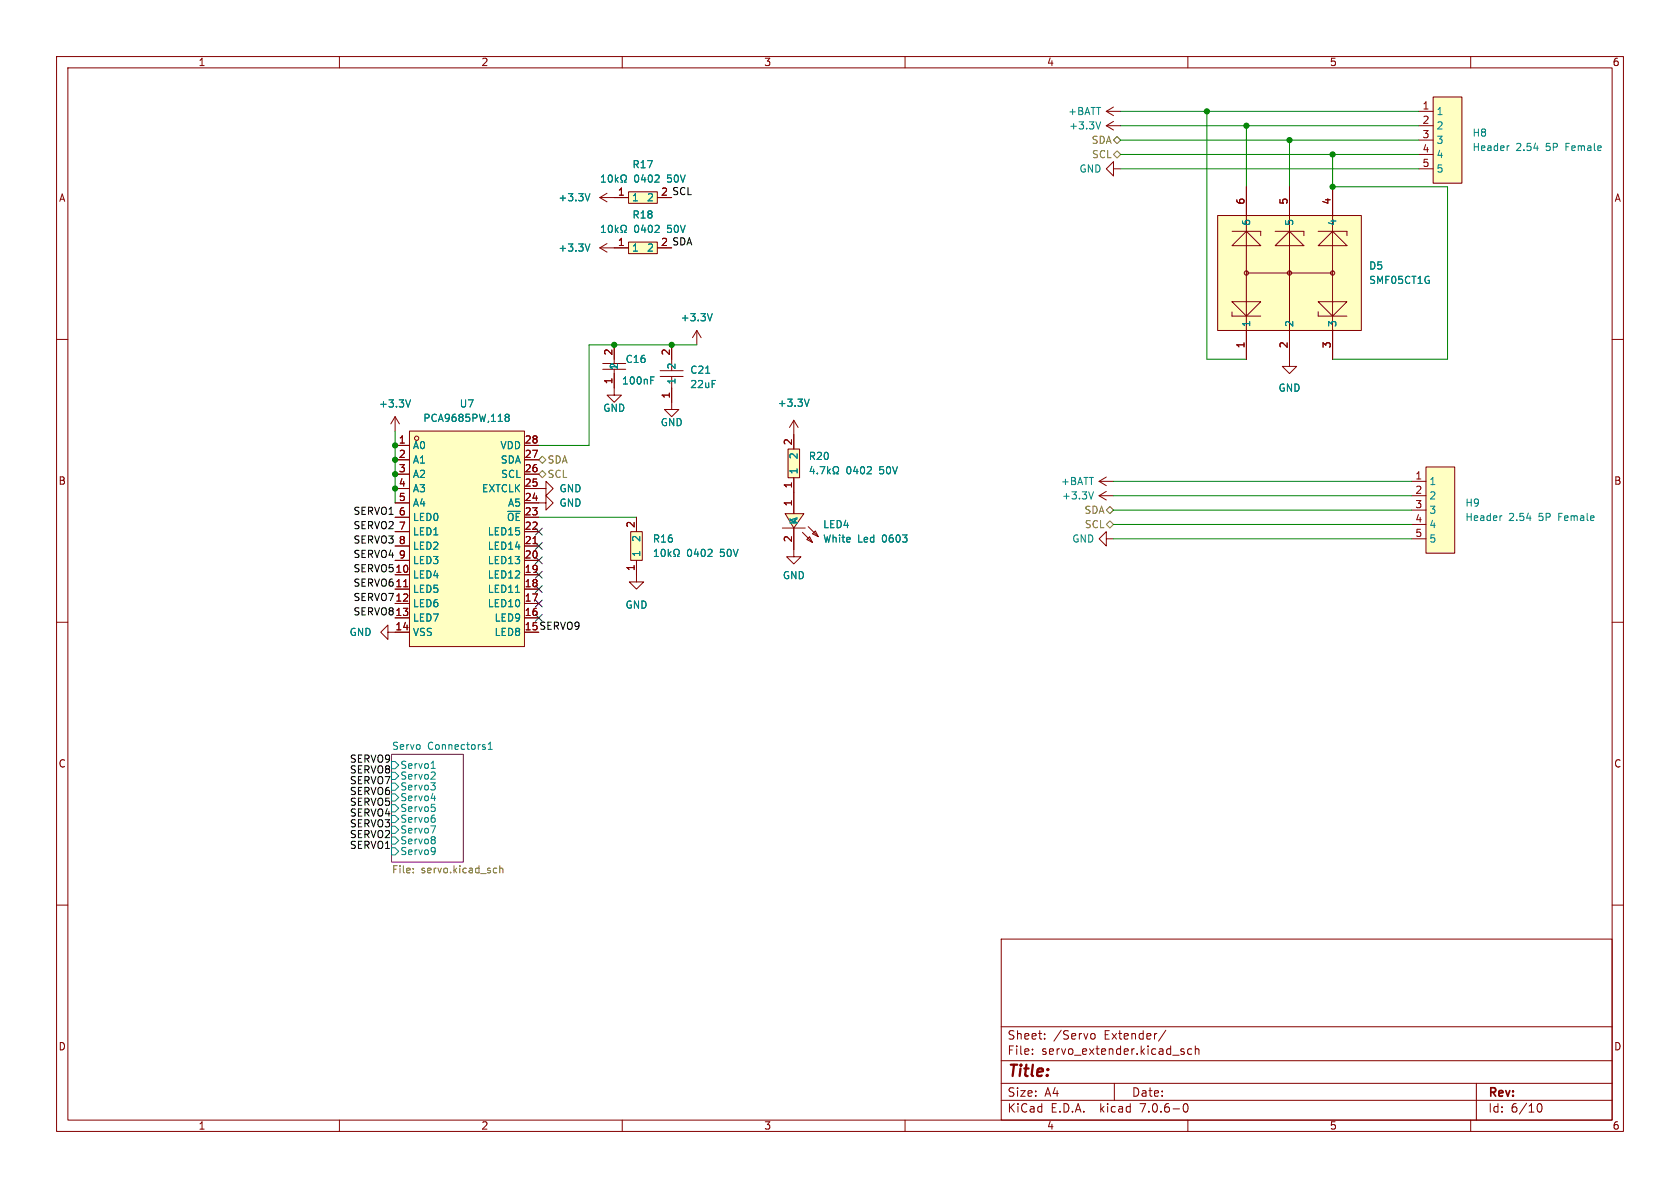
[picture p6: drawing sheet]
<svg xmlns="http://www.w3.org/2000/svg" width="297mm" height="210mm" viewBox="0 0 297 210" stroke-linecap="round" stroke-linejoin="round" font-family="sans-serif">
<g fill="none" stroke="#840000" stroke-width=".18">
<path d="M10 10h277v190h-277zM12 12h273v186h-273zM60 10v2M110 10v2M160 10v2M195.6 19.7l1.2 .7M195.6 19.7h2.5M196.8 18.9l-1.2 .8M210 10v2M260 10v2M195.6 22.2l1.2 .8M195.6 22.2h2.5"/>
<path d="M196.8 29.8v-1.2l-1.2 1.2 1.2 1.3v-1.3h1.3M196.8 21.5l-1.2 .7M10 60h2M285 60h2M69.8 73.7l-.7 1.2M69.8 73.7v2.5M69.8 73.7l.8 1.2M69.8 78.7h2.6M72.4 76.2h20.3v38.1h-20.3zM92.7 78.7h2.5M228 63.5v1.3h1.2l-1.2 1.2-1.3-1.2h1.3M69.8 81.3h2.6"/>
<path d="M69.8 99.1h2.6M69.8 96.5h2.6M69.8 94h2.6M69.8 91.4h2.6M69.8 88.9h2.6M69.8 86.4h2.6M69.8 83.8h2.6M92.7 88.9h3.8v-1.3l1.3 1.3-1.3 1.3v-1.3M92.7 86.4h3.8v-1.3l1.3 1.3-1.3 1.2v-1.2M92.7 81.3h2.5M92.7 99.1h2.5M92.7 96.5h2.5"/>
<path d="M92.7 94h2.5M92.7 91.4h2.5M92.7 83.8h2.5M94.2 96.1h.7M249.6 85.1h2.5M249.6 87.6h2.5M249.6 90.2h2.5M249.6 92.7h2.5M249.6 95.3h2.5M252.1 82.6h5.1v15.2h-5.1zM10 110h2M68.6 111.8v-1.3l-1.3 1.3 1.3 1.2v-1.2h3.8"/>
<path d="M69.8 101.6h2.6M69.8 104.1h2.6M69.8 106.7h2.6M69.8 109.2h2.6M71.4 103.7h.7M92.7 101.6h2.5M92.7 104.1h2.5M92.7 106.7h2.5M92.7 109.2h2.5M285 110h2M10 160h2M285 160h2"/>
<path d="M177 166h108v32h-108zM60 198v2M110 198v2M160 198v2M177 194.5h108M177 191.5h108M177 187.5h108M177 181.5h108M182.5 186.3v.1M182.5 185.5v.1M184.7 183.6v.1M184.7 182.8v.1"/>
<path d="M192.9 182.8l.4-.1 .3 .3v.4l-.1 .2-.4 .1-.2-.1M197 191.5v3M206.1 182.1l-1.3 2M208.8 185.8l.4 .1 .2 .2-.1 .2-.4 .1M208.8 185.5h.5M209.3 195.2l.2-.1a.81 .81 0 0 1 .6 .6 .81 .81 0 0 1-.3 .8l-.1 .1a.81 .81 0 0 1-.4-1.4zM210 198v2M210.7 185.5l-.5-.1-.2 .3v.4l.1 .2h.6M211.3 185.5l.2-.1 .4 .1 .1 .9M211.3 184.9v1.5M260 198v2M261 191.5v6.5"/>
<path d="M271.7 195.7l.2-.5 .2-.1a.8 .8 0 0 1 .5 .7 .8 .8 0 0 1-.5 .8l-.2-.1-.2-.5"/>
<circle cx="73.7" cy="77.5" r=".38"/>
</g>
<path d="M69.2 133.4h12.7v19h-12.7z" fill="#fff" stroke="#fff" stroke-width=".18"/>
<path d="M69.2 133.4h12.7v19h-12.7z" fill="none" stroke="#840084" stroke-width=".18"/>
<g fill="none" stroke="#008484" stroke-width=".18">
<path d="M194.6 21.5l-.4 1.3M72.6 70.7l-.5 1.3M89.5 73.8l-.2-.3 .2-.3h.3l.2 .3-.2 .3M89.5 73.8l-.2 .2 .1 .4 .1 .1 .4-.1 .1-.1v-.4l-.2-.1M89.5 73.8h.3M265.5 91.2h-.2M91.1 104.7h.8M69.2 134.6h.6l.7 .7-.7 .6h-.6zM69.2 138.4h.6l.7 .7-.7 .6h-.6zM69.2 136.5h.6l.7 .7-.7 .6h-.6zM76.2 138.4h.7l-.4 .5M76.2 135.8h.7"/>
<path d="M76.5 134.7l.1-.1v1.2M76.7 136.5l.2 .2v.3l-.7 .7h.7M76.8 138.9l.1 .2-.1 .5M86.3 132.5h.7M86.3 131.6l.4-.4v1.3M69.2 148h.6l.7 .6-.7 .6h-.6zM69.2 149.9h.6l.7 .6-.7 .6h-.6zM69.2 140.3h.6l.7 .7-.7 .6h-.6zM69.2 142.2h.6l.7 .7-.7 .6h-.6zM69.2 144.1h.6l.7 .7-.7 .6h-.6zM69.2 146.1h.6l.7 .6-.7 .6h-.6zM76.2 146h.8l-.5 1.3"/>
<path d="M76.2 141.1h.8M76.3 142.2h.6M76.8 148l.1 .1-.1 .3M76.8 142.7l.1 .2-.1 .5M76.8 144.6l.1 .2-.1 .5M76.8 148.5l.1 .2-.1 .4M76.8 149.9h.1a1.07 1.07 0 0 1-.1 1.1M76.9 150.3l-.1 .2"/>
</g>
<path d="M73.1 154.2v.1M73.1 153.5v.1M87.5 153.5h.3M87.8 154.2l-.3 .1M88.4 153.6l.1-.1h.3l.1 .8M88.4 153v1.3" fill="none" stroke="#848400" stroke-width=".18"/>
<g fill="#ffffc2" stroke="#ffffc2" stroke-width=".18">
<path d="M72.4 76.2h20.3v38.1h-20.3z"/>
<path d="M252.1 82.6h5.1v15.2h-5.1z"/>
<path d="M215.3 38.1h25.4v20.3h-25.4z"/>
</g>
<g fill="#ffffc2">
<path d="M233 53.3h5.1l-2.5 2.6z"/>
<path d="M217.8 53.3h5.1l-2.6 2.6z"/>
<path d="M233 43.4l2.6-2.5 2.5 2.5z"/>
<path d="M225.4 43.4l2.6-2.5 2.5 2.5z"/>
<path d="M217.8 43.4l2.5-2.5 2.6 2.5z"/>
</g>
<g fill="none" stroke="#840000" stroke-width=".18">
<path d="M250.8 19.7h2.6M253.4 17.1h5v15.3h-5zM106 34.9h5.1M106 34.9l1.3 .8M107.3 34.2l-1.3 .7M111.1 33.9h5.1v2h-5.1zM215.3 38.1h25.4v20.3h-25.4zM220.3 33v30.5M228 33v30.5M235.6 33v30.5M250.8 22.2h2.6M250.8 24.8h2.6"/>
<path d="M250.8 27.3h2.6M250.8 29.8h2.6M106 43.8h5.1M106 43.8l1.3 .8M107.3 43.1l-1.3 .7M111.1 42.8h5.1v2h-5.1zM123.2 58.4l-.8 1.3M123.2 58.4v2.6M123.2 58.4l.8 1.3M217.8 53.3h5.1l-2.6 2.6zM217.8 43.4l2.5-2.5 2.6 2.5zM217.8 55.1v.8h5.1"/>
<path d="M217.8 40.9h5.1v.8M220.3 48h.1M220.3 48.3h15.3M225.4 43.4l2.6-2.5 2.5 2.5zM225.4 40.9h5.1v.8M228 48h.1M233 53.3h5.1l-2.5 2.6zM233 43.4l2.6-2.5 2.5 2.5zM233 55.1v.8h5.1M233 40.9h5.1v.8M235.6 48h.1M106.6 65.3h4"/>
<path d="M106.6 64.3h4M108.6 65.3v4.6h1.3l-1.3 1.2-1.3-1.2h1.3M108.6 61v3.3M118.7 71.1v1.3h1.3l-1.3 1.3-1.2-1.3h1.2M139.3 79.4h2.1v5.1h-2.1zM140.3 76.8v2.6M140.3 97.2v1.2h1.3l-1.3 1.3-1.2-1.3h1.2M140.3 84.5v2.5M194.3 87.6l1.3 .8M194.3 87.6h2.5M194.3 85.1l1.3 .8M194.3 85.1h2.5"/>
<path d="M195.6 95.3v-1.3l-1.3 1.3 1.3 1.2v-1.2h1.2M195.6 86.9l-1.3 .7M195.6 84.3l-1.3 .8"/>
<circle cx="220.3" cy="48.3" r=".38"/>
<circle cx="228" cy="48.3" r=".38"/>
<circle cx="235.6" cy="48.3" r=".38"/>
</g>
<g fill="none" stroke="#008484" stroke-width=".18">
<path d="M104.3 34.2l-.4 1.3M106.3 32.2h.7M106.3 31.3l.4-.4v1.3M107.6 31.1l.2-.2a.68 .68 0 0 1 .5 .7 .68 .68 0 0 1-.5 .6l-.2-.1-.1-.4zM107.6 39.9l.2-.1a.68 .68 0 0 1 .5 .7 .68 .68 0 0 1-.5 .6l-.2-.1-.1-.4zM108.8 30.9v1.3M108.8 39.8v1.3M108.9 31.7l.4 .5M109.3 31.4l-.5 .4M109.8 32.2h.3v-.2a.54 .54 0 0 1-.3-.8 .54 .54 0 0 1 .8-.2 .58 .58 0 0 1-.2 1v.2h.3M115.8 32.2h.7M116.5 31.1v.4"/>
<path d="M116.5 39.9v.5M266.8 25.8h-.2M104.3 43.1l-.4 1.3M106.3 40.2l.4-.4v1.3M106.3 41.1h.7M108.9 40.6l.4 .5M109.3 40.2l-.5 .5M109.8 41.1h.3v-.2a.54 .54 0 0 1-.3-.8 .54 .54 0 0 1 .8-.2 .58 .58 0 0 1-.2 1v.2h.3M115.8 41.1h.7M125.9 55.4l-.4 1.3M115 67.2h.5M115 66.6h.7"/>
<path d="M143.5 82.4l-.3 .9h.8M143.8 82.9v.9M144.5 83.6v.2M145 82.5h.8l-.5 1.3M146.3 82.5v1.3M146.4 83.3l.4 .5M146.8 82.9l-.5 .5M147.3 83.8h.3v-.3a.54 .54 0 0 1-.3-.7 .54 .54 0 0 1 .8-.2 .58 .58 0 0 1-.2 .9v.3h.3M153.3 83.8h.8M154 82.6v.4M193.3 86.9l-.4 1.3"/>
</g>
<g fill="#ffffc2" stroke="#ffffc2" stroke-width=".18">
<path d="M253.4 17.1h5v15.3h-5z"/>
<path d="M111.1 33.9h5.1v2h-5.1z"/>
<path d="M111.1 42.8h5.1v2h-5.1z"/>
<path d="M139.3 79.4h2.1v5.1h-2.1z"/>
</g>
<g fill="#ffffc2">
<path d="M138.8 90.8h3.3l-1.8 2.5z"/>
<path d="M143.6 94.4l.5-.5 .6 1z"/>
<path d="M143.1 94.9l.5 1-1-.5z"/>
</g>
<g fill="none" stroke="#840000" stroke-width=".18">
<path d="M108.6 34.9h2.5M220.3 33v5.1M228 33v5.1M235.6 33v5.1M108.6 43.8h2.5M220.3 58.4v5.1M228 58.4v5.1M235.6 58.4v5.1M69.8 78.7h2.6M92.7 78.7h2.5M108.6 61v2.5M108.6 66v2.6"/>
<path d="M116.7 66.6h4.1M116.7 65.5h4.1M118.7 61v4.5M118.7 66.6v4.5M140.3 74.3v5.1M140.3 74.3l-.7 1.3M140.3 74.3l.8 1.3M69.8 81.3h2.6M69.8 99.1h2.6M69.8 96.5h2.6M69.8 94h2.6M69.8 91.4h2.6"/>
<path d="M69.8 88.9h2.6M69.8 86.4h2.6M69.8 83.8h2.6M92.7 81.3h2.5M92.7 99.1h2.5M92.7 96.5h2.5M92.7 94h2.5M92.7 91.4h2.5M92.7 88.9h2.5M92.7 86.4h2.5M92.7 83.8h2.5M94.2 96.1h.7"/>
<path d="M111.5 94h2v5.1h-2zM112.5 99.1v3.8h1.3l-1.3 1.2-1.2-1.2h1.2M112.5 91.4v2.6M138.3 93.3h4.1M138.8 90.8h3.3l-1.8 2.5zM140.3 84.5v6.3M140.3 93.3v3.9M141.9 94.1l1.7 1.8M142.9 93.1l1.8 1.8M143.1 94.9l.5 1-1-.5zM143.6 94.4l.5-.5 .6 1zM69.8 101.6h2.6"/>
<path d="M69.8 104.1h2.6M69.8 106.7h2.6M69.8 109.2h2.6M69.8 111.8h2.6M71.4 103.7h.7M92.7 101.6h2.5M92.7 104.1h2.5M92.7 106.7h2.5M92.7 109.2h2.5"/>
</g>
<path d="M111.5 94h2v5.1h-2z" fill="#ffffc2" stroke="#ffffc2" stroke-width=".18"/>
<g fill="none" stroke="#008484" stroke-width=".18">
<path d="M104.3 34.2l-.4 1.3M106.3 32.2h.7M106.3 31.3l.4-.4v1.3M107.6 31.1l.2-.2a.68 .68 0 0 1 .5 .7 .68 .68 0 0 1-.5 .6l-.2-.1-.1-.4zM107.6 39.9l.2-.1a.68 .68 0 0 1 .5 .7 .68 .68 0 0 1-.5 .6l-.2-.1-.1-.4zM108.8 30.9v1.3M108.8 39.8v1.3M108.9 31.7l.4 .5M109.3 31.4l-.5 .4M109.8 32.2h.3v-.2a.54 .54 0 0 1-.3-.8 .54 .54 0 0 1 .8-.2 .58 .58 0 0 1-.2 1v.2h.3M115.8 32.2h.7M116.5 31.1v.4"/>
<path d="M116.5 39.9v.5M104.3 43.1l-.4 1.3M106.3 40.2l.4-.4v1.3M106.3 41.1h.7M108.9 40.6l.4 .5M109.3 40.2l-.5 .5M109.8 41.1h.3v-.2a.54 .54 0 0 1-.3-.8 .54 .54 0 0 1 .8-.2 .58 .58 0 0 1-.2 1v.2h.3M115.8 41.1h.7M125.9 55.4l-.4 1.3M72.6 70.7l-.5 1.3M89.5 73.8l-.2-.3 .2-.3h.3l.2 .3-.2 .3M89.5 73.8l-.2 .2 .1 .4 .1 .1 .4-.1 .1-.1v-.4l-.2-.1"/>
<path d="M89.5 73.8h.3M115 67.2h.5M115 66.6h.7M124.8 66h.7M143.1 70.6l-.5 1.2M115.7 98.4h.7M115.7 97.5l.3-.4v1.3M117 97.2l.2-.1a.68 .68 0 0 1 .4 .6 .68 .68 0 0 1-.4 .7l-.2-.2-.1-.3zM118.1 97.1v1.3M118.3 97.9l.3 .5M118.6 97.5l-.5 .5M119.1 98.4h.3v-.3a.54 .54 0 0 1-.3-.7 .54 .54 0 0 1 .8-.2 .58 .58 0 0 1-.1 .9v.3h.3"/>
<path d="M125.1 98.4h.8M125.8 97.2v.4M143.5 82.4l-.3 .9h.8M143.8 82.9v.9M144.5 83.6v.2M145 82.5h.8l-.5 1.3M146.3 82.5v1.3M146.4 83.3l.4 .5M146.8 82.9l-.5 .5M147.3 83.8h.3v-.3a.54 .54 0 0 1-.3-.7 .54 .54 0 0 1 .8-.2 .58 .58 0 0 1-.2 .9v.3h.3M153.3 83.8h.8M154 82.6v.4"/>
<path d="M91.1 104.7h.8"/>
</g>
<path d="M196.8 27.3l.7-.6 .6 .6-.6 .6zM196.8 24.8l.7-.7 .6 .7-.6 .6zM95.2 81.3l.7-.7 .6 .7-.6 .6zM95.2 83.8l.7-.6 .6 .6-.6 .7zM195.6 90.2l.6-.7 .6 .7-.6 .6zM195.6 92.7l.6-.6 .6 .6-.6 .6z" fill="none" stroke="#848400" stroke-width=".18"/>
<g fill="none" stroke="#008400" stroke-width=".18">
<path d="M198.1 19.7h52.7M213.4 19.7v43.8h6.9M198.1 27.3h52.7M198.1 29.8h52.7M198.1 24.8h52.7M198.1 22.2h52.7M220.3 22.2v10.8M228 24.8v8.2M235.6 27.3v5.7h20.3v30.5h-20.3M69.8 76.2v12.7M123.2 61h-19.1v17.7h-8.9M95.2 91.4h17.3"/>
<path d="M196.8 85.1h52.8M196.8 87.6h52.8M196.8 95.3h52.8M196.8 92.7h52.8M196.8 90.2h52.8"/>
</g>
<g fill="none" stroke="#000084" stroke-width=".18">
<path d="M94.6 95.9l1.3 1.2M94.6 98.5l1.3 1.2M94.6 93.4l1.3 1.2M95.9 95.9l-1.3 1.2M95.9 98.5l-1.3 1.2M95.9 93.4l-1.3 1.2M94.6 106.1l1.3 1.2M94.6 101l1.3 1.2M94.6 108.6l1.3 1.2M94.6 103.5l1.3 1.2M95.9 106.1l-1.3 1.2M95.9 101l-1.3 1.2"/>
<path d="M95.9 108.6l-1.3 1.2M95.9 103.5l-1.3 1.2"/>
</g>
<g fill="#008400" stroke="#008400" stroke-width=".18">
<circle cx="108.6" cy="61" r=".46"/>
<circle cx="118.7" cy="61" r=".46"/>
<circle cx="228" cy="24.8" r=".46"/>
<circle cx="213.4" cy="19.7" r=".46"/>
<circle cx="220.3" cy="22.2" r=".46"/>
<circle cx="235.6" cy="27.3" r=".46"/>
<circle cx="235.6" cy="33" r=".46"/>
<circle cx="69.8" cy="83.8" r=".46"/>
<circle cx="69.8" cy="86.4" r=".46"/>
<circle cx="69.8" cy="81.3" r=".46"/>
<circle cx="69.8" cy="78.7" r=".46"/>
</g>
<text font-size="2.8" fill="#840000" x="178" y="190.9">Title:</text>
<g font-size="2.1" fill="#840000">
<text x="178" y="184">Sheet:</text>
<text x="186.2" y="184">/Servo</text>
<text x="195.2" y="184">Extender/</text>
<text x="178" y="186.7">File:</text>
<text x="184.1" y="186.7">servo_extender.kicad_sch</text>
<text x="178" y="196.9">KiCad</text>
<text x="178" y="194.1">Size:</text>
<text x="184.7" y="194.1">A4</text>
<text x="185.7" y="196.9">E.D.A.</text>
<text x="194.6" y="196.9">kicad</text>
<text x="200" y="194.1">Date:</text>
<text x="201.8" y="196.9">7.0.6-0</text>
<text x="263" y="194.3">Rev:</text>
<text x="263" y="196.9">Id:</text>
<text x="267.1" y="196.9">6/10</text>
</g>
<g font-size="1.8" fill="#840000">
<text x="35" y="11.9">1</text>
<text x="85" y="11.9">2</text>
<text x="135" y="11.9">3</text>
<text x="185" y="11.9">4</text>
<text x="235" y="11.9">5</text>
<text x="285" y="11.9">6</text>
<text x="251.4" y="19.4">1</text>
<text x="251.4" y="22">2</text>
<text x="251.4" y="24.5">3</text>
<text x="251.4" y="27.1">4</text>
<text x="251.4" y="29.6">5</text>
<text x="10.3" y="35.9">A</text>
<text x="109.1" y="34.7">1</text>
<text x="116.8" y="34.7">2 SCL</text>
<text x="116.8" y="34.7">2</text>
<text x="285.3" y="35.9">A</text>
<text x="220.1" y="36.3" transform="rotate(-90 220.1 36.3)">6</text>
<text x="227.7" y="36.3" transform="rotate(-90 227.7 36.3)">5</text>
<text x="235.3" y="36.3" transform="rotate(-90 235.3 36.3)">4</text>
<text x="109.1" y="43.6">1</text>
<text x="116.8" y="43.6">2 SDA</text>
<text x="116.8" y="43.6">2</text>
<text x="108.3" y="62.9" transform="rotate(-90 108.3 62.9)">2</text>
<text x="118.5" y="62.9" transform="rotate(-90 118.5 62.9)">2</text>
<text x="220.1" y="61.7" transform="rotate(-90 220.1 61.7)">1</text>
<text x="227.7" y="61.7" transform="rotate(-90 227.7 61.7)">2</text>
<text x="235.3" y="61.7" transform="rotate(-90 235.3 61.7)">3</text>
<text x="108.3" y="68" transform="rotate(-90 108.3 68)">1</text>
<text x="118.5" y="70.6" transform="rotate(-90 118.5 70.6)">1</text>
<text x="70.4" y="78.5">1</text>
<text x="70.4" y="81">2</text>
<text x="70.4" y="83.6">3</text>
<text x="92.7" y="83.6">26</text>
<text x="92.7" y="81">27</text>
<text x="92.7" y="78.5">28</text>
<text x="140.1" y="78.8" transform="rotate(-90 140.1 78.8)">2</text>
<text x="10.3" y="85.9">B</text>
<text x="70.4" y="86.1">4</text>
<text x="70.4" y="88.6">5</text>
<text x="92.7" y="88.6">24</text>
<text x="92.7" y="86.1">25</text>
<text x="140.1" y="89.6" transform="rotate(-90 140.1 89.6)">1</text>
<text x="140.1" y="86.4" transform="rotate(-90 140.1 86.4)">1</text>
<text x="250.1" y="84.8">1</text>
<text x="250.1" y="87.4">2</text>
<text x="250.1" y="89.9">3</text>
<text x="285.3" y="85.9">B</text>
<text x="70.4" y="91.2">6</text>
<text x="70.4" y="93.7">7</text>
<text x="92.7" y="93.7">22</text>
<text x="92.7" y="91.2">23</text>
<text x="112.3" y="93.4" transform="rotate(-90 112.3 93.4)">2</text>
<text x="140.1" y="96" transform="rotate(-90 140.1 96)">2</text>
<text x="250.1" y="92.5">4</text>
<text x="250.1" y="95">5</text>
<text x="69.8" y="101.3">10</text>
<text x="70.4" y="96.3">8</text>
<text x="70.4" y="98.8">9</text>
<text x="92.7" y="101.3">19</text>
<text x="92.7" y="98.8">20</text>
<text x="92.7" y="96.3">21</text>
<text x="112.3" y="101" transform="rotate(-90 112.3 101)">1</text>
<text x="69.8" y="103.9">11</text>
<text x="69.8" y="106.4">12</text>
<text x="92.7" y="106.4">17</text>
<text x="92.7" y="103.9">18</text>
<text x="69.8" y="111.5">14</text>
<text x="69.8" y="109">13</text>
<text x="92.7" y="111.5">15 SERVO9</text>
<text x="92.7" y="109">16</text>
<text x="92.7" y="111.5">15</text>
<text x="10.3" y="135.9">C</text>
<text x="285.3" y="135.9">C</text>
<text x="10.3" y="185.9">D</text>
<text x="285.3" y="185.9">D</text>
<text x="35" y="199.9">1</text>
<text x="85" y="199.9">2</text>
<text x="135" y="199.9">3</text>
<text x="185" y="199.9">4</text>
<text x="235" y="199.9">5</text>
<text x="285" y="199.9">6</text>
</g>
<g font-size="1.8" fill="#008484">
<text x="188.7" y="20.5">+BATT</text>
<text x="188.9" y="23.1">+3.3V</text>
<text x="253.9" y="20.5">1</text>
<text x="253.9" y="23.1">2</text>
<text x="111.7" y="29.9">R17</text>
<text x="253.9" y="25.6">3</text>
<text x="253.9" y="28.2">4</text>
<text x="260.2" y="24.4">H8</text>
<text x="260.2" y="26.9">Header</text>
<text x="268" y="26.9">2.54</text>
<text x="273.4" y="26.9">5P</text>
<text x="277.1" y="26.9">Female</text>
<text x="98.6" y="35.8">+3.3V</text>
<text x="111.6" y="35.8">1</text>
<text x="112" y="32.5">0402</text>
<text x="114.3" y="35.8">2</text>
<text x="118.1" y="32.5">50V</text>
<text x="190.7" y="30.7">GND</text>
<text x="253.9" y="30.7">5</text>
<text x="111.7" y="38.8">R18</text>
<text x="112" y="41.4">0402</text>
<text x="118.1" y="41.4">50V</text>
<text x="221.2" y="40" transform="rotate(-90 221.2 40)">6</text>
<text x="228.8" y="40" transform="rotate(-90 228.8 40)">5</text>
<text x="236.4" y="40" transform="rotate(-90 236.4 40)">4</text>
<text x="98.6" y="44.7">+3.3V</text>
<text x="111.6" y="44.7">1</text>
<text x="114.3" y="44.7">2</text>
<text x="241.9" y="47.9">D5</text>
<text x="241.9" y="50.4">SMF05CT1G</text>
<text x="120.2" y="57">+3.3V</text>
<text x="221.2" y="57.9" transform="rotate(-90 221.2 57.9)">1</text>
<text x="228.8" y="57.9" transform="rotate(-90 228.8 57.9)">2</text>
<text x="236.4" y="57.9" transform="rotate(-90 236.4 57.9)">3</text>
<text x="109.4" y="65.5" transform="rotate(-90 109.4 65.5)">1</text>
<text x="110.5" y="64.4">C16</text>
<text x="119.6" y="65.4" transform="rotate(-90 119.6 65.4)">2</text>
<text x="109.9" y="68.2">100nF</text>
<text x="119.6" y="68.1" transform="rotate(-90 119.6 68.1)">1</text>
<text x="121.9" y="66.3">C21</text>
<text x="121.9" y="68.8">22uF</text>
<text x="225.9" y="69.4">GND</text>
<text x="66.9" y="72.2">+3.3V</text>
<text x="74.7" y="74.8">PCA9685PW,118</text>
<text x="81.2" y="72.2">U7</text>
<text x="106.5" y="73">GND</text>
<text x="116.7" y="75.5">GND</text>
<text x="137.4" y="72.1">+3.3V</text>
<text x="72.9" y="79.6">A0</text>
<text x="72.9" y="82.1">A1</text>
<text x="88.4" y="79.6">VDD</text>
<text x="88.4" y="82.1">SDA</text>
<text x="141.2" y="83.9" transform="rotate(-90 141.2 83.9)">1</text>
<text x="141.2" y="81.3" transform="rotate(-90 141.2 81.3)">2</text>
<text x="142.9" y="81.5">R20</text>
<text x="72.9" y="84.7">A2</text>
<text x="72.9" y="87.2">A3</text>
<text x="72.9" y="89.8">A4</text>
<text x="85.1" y="87.2">EXTCLK</text>
<text x="88.5" y="84.7">SCL</text>
<text x="89.7" y="89.8">A5</text>
<text x="98.8" y="89.8">GND</text>
<text x="98.8" y="87.2">GND</text>
<text x="149.6" y="84">0402</text>
<text x="155.6" y="84">50V</text>
<text x="187.5" y="86">+BATT</text>
<text x="187.7" y="88.5">+3.3V</text>
<text x="252.6" y="86">1</text>
<text x="252.6" y="88.5">2</text>
<text x="259" y="89.8">H9</text>
<text x="72.9" y="92.3">LED0</text>
<text x="72.9" y="94.8">LED1</text>
<text x="86.1" y="94.8">LED15</text>
<text x="89.5" y="92.3">~{OE}</text>
<text x="113.4" y="95.9" transform="rotate(-90 113.4 95.9)">2</text>
<text x="141.2" y="92.8" transform="rotate(-90 141.2 92.8)">K</text>
<text x="145.4" y="93.6">LED4</text>
<text x="252.6" y="91">3</text>
<text x="252.6" y="93.6">4</text>
<text x="259" y="92.3">Header</text>
<text x="266.7" y="92.3">2.54</text>
<text x="272.1" y="92.3">5P</text>
<text x="275.8" y="92.3">Female</text>
<text x="72.9" y="97.4">LED2</text>
<text x="72.9" y="99.9">LED3</text>
<text x="86.1" y="99.9">LED13</text>
<text x="86.1" y="97.4">LED14</text>
<text x="113.4" y="98.6" transform="rotate(-90 113.4 98.6)">1</text>
<text x="115.3" y="96.1">R16</text>
<text x="121.4" y="98.7">0402</text>
<text x="127.4" y="98.7">50V</text>
<text x="145.4" y="96.1">White</text>
<text x="151.6" y="96.1">Led</text>
<text x="156.1" y="96.1">0603</text>
<text x="189.5" y="96.1">GND</text>
<text x="252.6" y="96.1">5</text>
<text x="72.9" y="102.5">LED4</text>
<text x="72.9" y="105">LED5</text>
<text x="72.9" y="107.5">LED6</text>
<text x="86.1" y="107.5">LED10</text>
<text x="86.1" y="105">LED11</text>
<text x="86.1" y="102.5">LED12</text>
<text x="110.5" y="107.8">GND</text>
<text x="138.3" y="102.6">GND</text>
<text x="61.7" y="112.6">GND</text>
<text x="72.9" y="110.1">LED7</text>
<text x="72.9" y="112.6">VSS</text>
<text x="87.3" y="112.6">LED8</text>
<text x="87.3" y="110.1">LED9</text>
<text x="69.2" y="132.6">Servo</text>
<text x="70.7" y="136.1">Servo1</text>
<text x="75.6" y="132.6">Connectors1</text>
<text x="70.7" y="141.8">Servo4</text>
<text x="70.7" y="143.7">Servo5</text>
<text x="70.7" y="139.9">Servo3</text>
<text x="70.7" y="138">Servo2</text>
<text x="70.7" y="149.5">Servo8</text>
<text x="70.7" y="145.6">Servo6</text>
<text x="70.7" y="147.5">Servo7</text>
<text x="70.7" y="151.4">Servo9</text>
</g>
<g font-size="1.8" fill="#848400">
<text x="192.9" y="25.6">SDA</text>
<text x="192.9" y="28.2">SCL</text>
<text x="96.7" y="82.1">SDA</text>
<text x="96.7" y="84.7">SCL</text>
<text x="191.6" y="91">SDA</text>
<text x="191.7" y="93.6">SCL</text>
<text x="69.2" y="154.7">File:</text>
<text x="74.4" y="154.7">servo.kicad_sch</text>
</g>
<g font-size="1.8">
<text x="62.4" y="93.6">SERVO2</text>
<text x="62.4" y="91.1">SERVO1</text>
<text x="62.4" y="96.2">SERVO3</text>
<text x="62.4" y="98.7">SERVO4</text>
<text x="62.4" y="101.3">SERVO510</text>
<text x="62.4" y="103.8">SERVO611</text>
<text x="62.4" y="106.3">SERVO712</text>
<text x="62.4" y="108.9">SERVO813</text>
<text x="61.8" y="136.8">SERVO8</text>
<text x="61.8" y="134.9">SERVO9</text>
<text x="61.8" y="138.7">SERVO7</text>
<text x="61.8" y="140.6">SERVO6</text>
<text x="61.8" y="142.5">SERVO5</text>
<text x="61.8" y="148.2">SERVO2</text>
<text x="61.8" y="146.3">SERVO3</text>
<text x="61.8" y="144.4">SERVO4</text>
<text x="61.8" y="150.1">SERVO1</text>
</g>
</svg>
